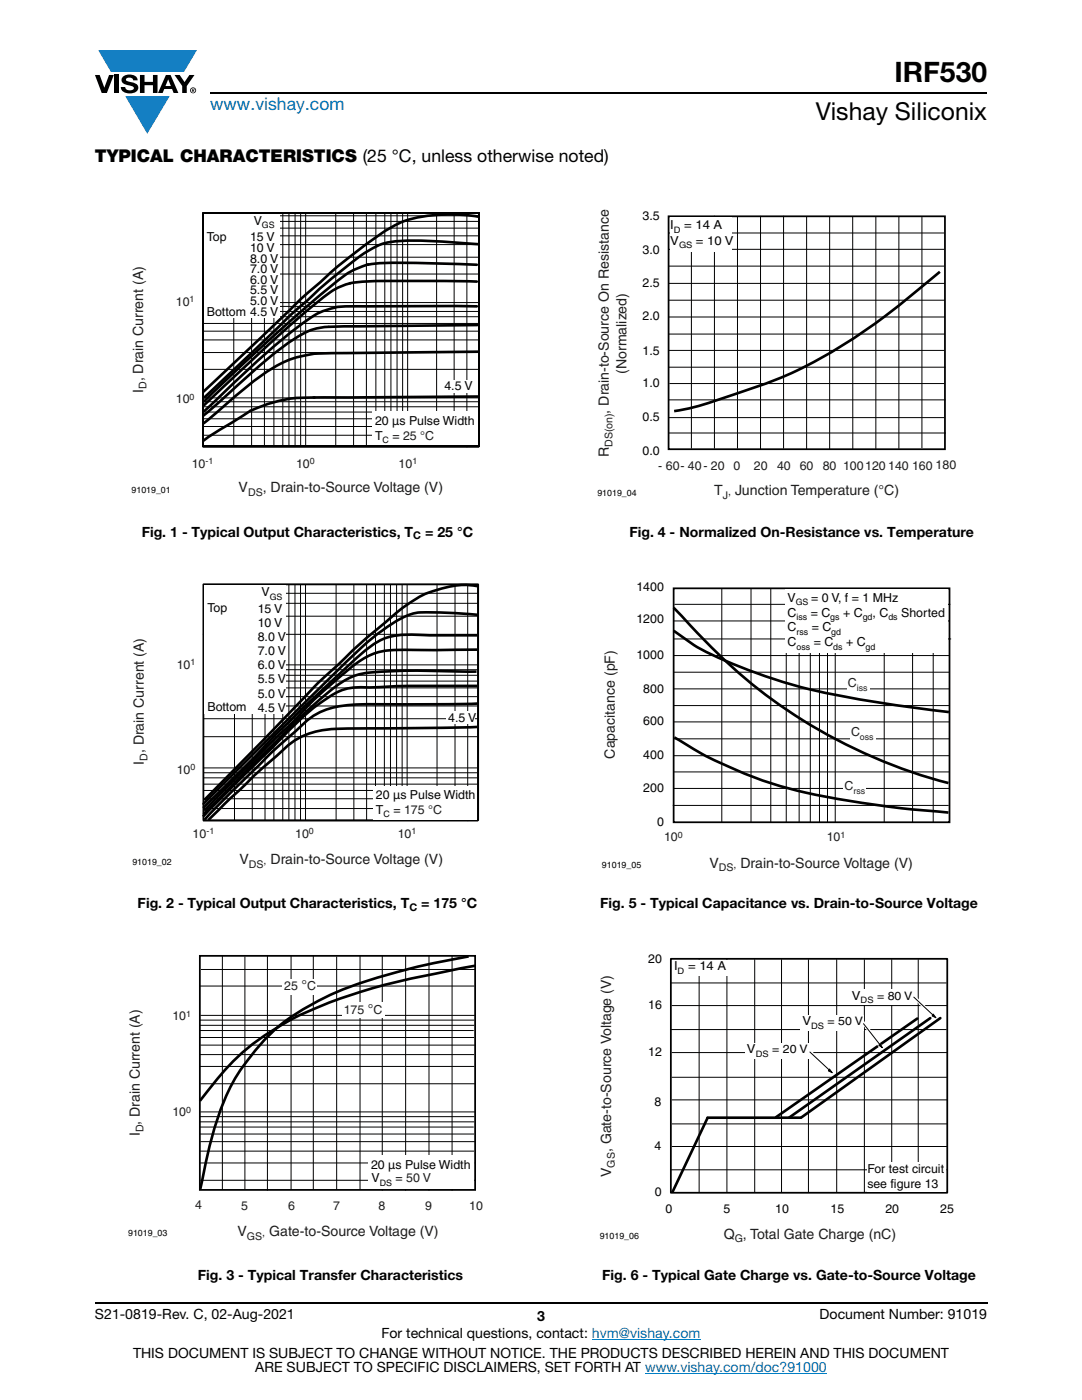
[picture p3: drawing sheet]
<svg xmlns="http://www.w3.org/2000/svg" width="216mm" height="279mm" viewBox="0 0 216 279" stroke-linecap="round" stroke-linejoin="round" font-family="sans-serif">
<g fill="#147fc3">
<path d="M19.6 10h19.7l-2.6 4.3h-1.1h-13.5z"/>
<path d="M25 19.2h8.9l-4.5 7.5z"/>
</g>
<g fill="#000">
<path d="M18.9 15h1l.9 2.5 1-2.5h.9l-1.4 3.6h-1zM22.9 15h.9v3.6h-.9zM24.6 15.3a2.1 2.1 0 0 1 2.8 .3l.1 .4h-.9a.79 .79 0 0 0-.7-.5 .79 .79 0 0 0-.8 .4l.3 .3 1 .2a1.08 1.08 0 0 1 1.2 1 1.08 1.08 0 0 1-1.1 1.2 1.73 1.73 0 0 1-2.4-1.2h.9a.96 .96 0 0 0 .8 .6 .96 .96 0 0 0 .9-.4 1.31 1.31 0 0 0-1.2-.6 1.03 1.03 0 0 1-1.1-.6 1.03 1.03 0 0 1 .2-1.1zM27.9 15h.9v1.3h1.7v-1.3h.9v3.6h-.9v-1.6h-1.7v1.6h-.9zM34.8 15h1.1l.9 1.4 1-1.4h1l-1.5 2.2v1.4h-.9v-1.4z"/>
<path d="M33.6 15.9l.5 1.3h-1.1zM33.1 15l-1.6 3.6h1l.3-.8h1.5l.3 .8h1l-1.6-3.6z"/>
<path d="M38.4 17.8h.2v.2h-.2zM38.3 17.7v.7h.1v-.3l.4 .3-.2-.3 .2-.2-.1-.2z"/>
<path d="M38.1 18a.46 .46 0 0 1 .9 0 .46 .46 0 0 1-.9 0zM37.9 18a.6 .6 0 0 0 1.2 0 .6 .6 0 0 0-1.2 0z"/>
</g>
<path d="M42 18.6h155M18.9 260h178.1" fill="none" stroke="#000" stroke-width=".36"/>
<path d="M118.1 267.3h21.7M128.7 274h36.3" fill="none" stroke="#007ec4" stroke-width=".2"/>
<g fill="none" stroke="#000" stroke-width=".2">
<path d="M40.5 42.5h55v46.7h-55zM40.5 43.1h55M40.5 44.2h55M40.5 45.5h55M40.5 47.1h55M40.5 48.8h55M40.7 54.7h54.9M40.7 51.3h54.9M46.6 42.6v46.6M50.2 42.6v46.6M52.8 42.6v46.6M54.7 42.6v46.6"/>
<path d="M56.4 42.6v46.6M57.7 42.6v46.6M58.9 42.6v46.6M60 42.6v46.6M61 42.6v46.6M67 42.6v46.6M70.6 42.6v46.6M73.1 42.6v46.6M75 42.6v46.6M76.8 42.6v46.6M78 42.6v46.6M79.2 42.6v46.6"/>
<path d="M80.3 42.6v46.6M81.3 42.6v46.6M87.1 42.4v46.6M90.6 42.6v46.6M93.2 42.7v46.6M40.5 79.4h55M40.5 60.4h55M40.5 61.2h55M40.5 62.2h55M40.5 63.2h55M40.5 64.6h55M40.5 66.1h55"/>
<path d="M40.5 67.8h55M40.7 73.7h54.9M40.7 70.4h54.9M40.5 80.2h55M40.5 81.2h55M40.5 82.2h55M40.5 83.6h55M40.5 85.1h55M40.5 86.9h55"/>
</g>
<g fill="none" stroke="#000" stroke-width=".53">
<path d="M69.9 56.5a12.4 12.4 0 0 0-5.2 2.7 412.9 412.9 0 0 0-24 21.7M73.4 52.8a83 83 0 0 1 13.9-.2l7.8 .2M73.5 52.8a17.4 17.4 0 0 0-7.3 4.2 419 419 0 0 0-25.4 23.1M95.1 56.2l-3.5-.1a300.8 300.8 0 0 0-20.2 .2l-1.6 .2M95.5 48.7l-2.4-.1a82.7 82.7 0 0 0-14.9-.3 16.3 16.3 0 0 0-7.2 3.4 126.4 126.4 0 0 0-11.1 9.5l-19.2 18.2M95.5 43.3a32 32 0 0 0-15.6 1.1 70.4 70.4 0 0 0-12.1 8.5l-7.9 6.9-19.3 18.4M62.8 79.3a26.5 26.5 0 0 0-13.6 3.2l-6.4 3.9-2.2 1.5M65.6 65.2a12 12 0 0 0-6.7 2.3 127.3 127.3 0 0 0-15.3 12.9l-3 2.6M66.9 61.4a14.9 14.9 0 0 0-7 3.5 248.7 248.7 0 0 0-19.1 17.1M95.1 61.1h-25.3l-3.1 .3M95.3 64.9l-29.7 .3M95.4 79.1l-32.8 .2"/>
<path d="M95.4 70.2l-25.5 .3a35.1 35.1 0 0 0-11.5 1.1 37 37 0 0 0-11 7.1l-6.7 5.8"/>
</g>
<path d="M40.5 42.5h55.1v46.6h-55.1z" fill="none" stroke="#000" stroke-width=".35"/>
<g fill="#fff">
<path d="M74.3 82.2h21v6.7h-21z"/>
<path d="M88.5 75.9h6v2.4h-6z"/>
<path d="M40.7 42.7h15v20.6h-15z"/>
</g>
<g fill="none" stroke="#000" stroke-width=".2">
<path d="M40.6 116.6h54.7v47.2h-54.7zM40.8 118.4h54.7M46.8 116.7v47.1M50.3 116.7v47.1M52.9 116.7v47.1M54.7 116.7v47.1M56.4 116.7v47.1M57.6 116.7v47.1M58.9 116.7v47.1M60 116.7v47.1M61 116.7v47.1M67.1 116.7v47.1"/>
<path d="M70.6 116.7v47.1M73.2 116.7v47.1M74.9 116.7v47.1M76.7 116.7v47.1M77.9 116.7v47.1M79.1 116.7v47.1M80.2 116.7v47.1M81.2 116.7v47.1M87.2 116.5v47.1M90.8 116.7v47.1M93.3 116.8v47.1M40.5 126.6h54.7"/>
<path d="M40.6 132.7h54.7M40.6 133.7h54.7M40.6 134.8h54.7M40.6 135.9h54.7M40.6 137.3h54.7M40.6 139h54.7M40.7 120.4h54.7M40.8 123h54.7M40.6 140.9h54.7M40.6 153.3h54.7M40.6 154.2h54.7M40.6 155.2h54.7"/>
<path d="M40.6 156.5h54.7M40.6 157.8h54.7M40.6 159.4h54.7M40.7 147h54.7M40.7 143.4h54.7M40.6 161.4h54.7"/>
</g>
<path d="M40.6 116.6h54.8v47.1h-54.8z" fill="none" stroke="#000" stroke-width=".35"/>
<path d="M95.3 117a15.2 15.2 0 0 0-8.3 .8 22.1 22.1 0 0 0-7.8 4.4 168.1 168.1 0 0 0-13 11.6l-3.4 3.2-8.4 8.8-13.7 13.9M76.4 125.7l-2.1 1.6a783.3 783.3 0 0 0-29.4 28.8l-4.3 4.3M95.1 134h-.4a192.6 192.6 0 0 0-19.8 .1 13.2 13.2 0 0 0-9.1 3.8 187.9 187.9 0 0 0-13.9 13.2l-11.3 11.4M95.2 129.7h-13.4a17.4 17.4 0 0 0-8.4 1.3 46.5 46.5 0 0 0-7.8 5.9l-3.1 2.9a119.9 119.9 0 0 1-8.6 8.6l-13.2 13.4M95.2 136.9h-1.7a338.7 338.7 0 0 0-20.7 .3 11.2 11.2 0 0 0-8.4 2.7 74.4 74.4 0 0 0-10.5 9.7l-13.4 13.4M95.2 126.8h-9a27.1 27.1 0 0 0-9 .4 22.4 22.4 0 0 0-7.3 5.3l-8.9 8.2-5.7 5.7-4.9 5.1-9.9 9.8M95.3 122.7l-5.4-.4a33.6 33.6 0 0 0-7.7 .2l-2.6 1.1-3.1 2M95.2 145.1l-24.6 .3a23 23 0 0 0-10.8 1.8 34.4 34.4 0 0 0-5.7 4.6l-3.6 3.2-8.9 8.7M95.3 140.4l-11.8 .2a172.2 172.2 0 0 0-14.9 .2 14 14 0 0 0-9.3 4.8 179.7 179.7 0 0 0-11.2 10.6l-7.2 7.3" fill="none" stroke="#000" stroke-width=".53"/>
<g fill="#fff">
<path d="M89.1 142h5.6v2.5h-5.6z"/>
<path d="M74.5 156.8h20.6v6.7h-20.6z"/>
<path d="M40.9 116.8h16.2v25.6h-16.2z"/>
</g>
<path d="M39.9 190.8h54.9v46.7h-54.9z" fill="none" stroke="#000" stroke-width=".35"/>
<g fill="none" stroke="#000" stroke-width=".2">
<path d="M39.9 196.8h54.7M40.1 193.5h54.8M44.4 190.8v46.7M48.9 190.9v46.5M53.4 190.8v46.8M58.1 190.6v46.9M62.5 190.6v46.9M67.2 190.9v46.5M71.8 190.7v46.7M76.3 190.8v46.8M80.9 190.8v46.8M85.6 190.8v46.8"/>
<path d="M90.2 190.8v46.8M39.8 205.7h54.7M39.8 210.5h54.8M39.8 207.1h54.8M39.9 212.8h54.7M39.9 204.6h54.7M39.9 203.6h54.7M40 202.6h54.7M40 216.3h54.7M40 208.6h54.7M39.8 224.9h54.7M39.8 229.7h54.8"/>
<path d="M39.8 226.3h54.8M39.9 232.1h54.7M39.9 223.9h54.7M39.9 222.9h54.7M40 221.9h54.7M40 235.6h54.7M40 227.8h54.7"/>
</g>
<path d="M93.5 190.9a123.9 123.9 0 0 0-27.5 7.6 39.3 39.3 0 0 0-14.5 10.5 38.6 38.6 0 0 0-8.7 16.1l-1.4 5.2-1.4 7M94.8 192.7l-4.3 .9a158.6 158.6 0 0 0-19.3 4.6 63.8 63.8 0 0 0-22.4 11.5 65.9 65.9 0 0 0-8.9 10" fill="none" stroke="#000" stroke-width=".53"/>
<g fill="#fff">
<path d="M73.5 230.6h21v6.7h-21z"/>
<path d="M56.4 195.3h6.9v3.2h-6.9z"/>
<path d="M68.3 200h8.5v3h-8.5z"/>
</g>
<g fill="none" stroke="#000" stroke-width=".2">
<path d="M133.5 53.1h54.9M133.5 56.6h55.1M133.5 59.9h55.1M133.5 49.8h54.9M133.5 46.5h54.9M138 43.2v46.3M142.6 43.1v46.4M147.2 43.2v46.3M151.8 43.1v46.7M156.4 43.1v46.4M161 43.2v46.5M165.5 43.2v46.5"/>
<path d="M170.1 43.1l.1 46.7M174.8 43.2v46.4M179.4 43.3v46.3M184 43.3v46.1M133.5 63.3h55.1M133.5 66.7h55.1M133.5 79.8h55.2M133.5 69.9h55M133.6 76.5h54.8M188.7 73.3h-55.2M133.5 83.3h54.9M133.5 86.4h55.2"/>
</g>
<path d="M133.4 43.2h55.2v46.5h-55.2z" fill="none" stroke="#000" stroke-width=".35"/>
<path d="M187.5 54.2a146 146 0 0 1-24.6 17.8 100.2 100.2 0 0 1-19.2 7.6 45.2 45.2 0 0 1-9.2 2.4" fill="none" stroke="#000" stroke-width=".53"/>
<path d="M133.8 43.4h12.3v6.9h-12.3z" fill="#fff"/>
<path d="M134.4 117.4h55.1v46.7h-55.1z" fill="none" stroke="#000" stroke-width=".35"/>
<g fill="none" stroke="#000" stroke-width=".2">
<path d="M144 117.4v46.7M149.9 117.4v46.7M153.8 117.4v46.7M156.9 117.4v46.7M159.5 117.4v46.7M161.7 117.4v46.7M163.5 117.4v46.7M165.1 117.4v46.7M166.7 117.4v46.7M176.4 117.4v46.7M182.1 117.4v46.7M186.2 117.4v46.7"/>
<path d="M134.4 127.5h55.4M134.4 123.9h55.1M134.4 130.8h55.1M134.4 134.2h55.1M134.4 137.5h55.1M134.6 120.6h55M134.4 140.8h55.1M134.4 144.1h55.1M134.4 147.5h55.1M134.4 150.8h55.1M134.4 154.1h55.1M134.4 157.4h55.1"/>
<path d="M134.3 160.7h55"/>
</g>
<path d="M134.4 121.3a138.1 138.1 0 0 0 20.1 18.6 105.6 105.6 0 0 0 34.8 16.4M134.4 125.9l1.1 .7a35.1 35.1 0 0 0 9.8 5.5 113.1 113.1 0 0 0 29.8 8.1l14.2 1.9M134.5 147.2a85.3 85.3 0 0 0 35 12.6 199.8 199.8 0 0 0 19.8 2.4" fill="none" stroke="#000" stroke-width=".53"/>
<g fill="#fff">
<path d="M168.9 134.7h4.6v3.5h-4.6z"/>
<path d="M168.3 155.3h4.6v3.5h-4.6z"/>
<path d="M169.6 144.5h5.1v3.5h-5.1z"/>
<path d="M156.8 117.6h32.4v12.7h-32.4z"/>
</g>
<g fill="none" stroke="#000" stroke-width=".2">
<path d="M133.9 196.2h54.9M139.5 191.5v46.4M145 191.5v46.3M150.6 191.5v46.4M155.9 191.5v46.4M161.3 191.5v46.4M167 191.5v46.4M172.5 191.5v46.4M177.9 191.5v46.4M183.2 191.5v46.4M133.9 205.5h54.9M134.1 200.7h54.9"/>
<path d="M134.1 210.1h54.9M134.1 215h54.9M134.1 219.5h54.9M133.9 233.5h54.9M134.1 224.3h54.9M134.1 228.8h54.9"/>
</g>
<path d="M133.9 191.4h55.1v46.6h-55.1z" fill="none" stroke="#000" stroke-width=".35"/>
<path d="M183 203.3l-28.2 19.7M185.6 203.2l-28.2 19.9M187.6 203.2l-27.7 19.8M159.7 223.1h-18.5l-7 14.7" fill="none" stroke="#000" stroke-width=".53"/>
<g fill="#fff">
<path d="M134.2 191.6h11v3.1h-11z"/>
<path d="M148.6 208.2h13v3.2h-13z"/>
</g>
<path d="M161.1 209.8l.5-.4 4.6 4.5-.3 .7z" fill="#fff"/>
<path d="M165.5 213.3l.6 .8-.8-.4z" fill="#000"/>
<path d="M161.6 210l3.8 3.5M165.5 213.3l.6 .8-.8-.4z" fill="none" stroke="#000" stroke-width=".2"/>
<g fill="#fff">
<path d="M159.7 202.6h12.7v3.2h-12.7z"/>
<path d="M173 231.9h15.8v5.8h-15.8z"/>
</g>
<path d="M171.8 204l.6-.3 3.8 5.2-.4 .7z" fill="#fff"/>
<path d="M175.6 208.3l.5 .8-.7-.5z" fill="#000"/>
<path d="M172.3 204.3l3.2 4.1M175.6 208.3l.5 .8-.7-.5z" fill="none" stroke="#000" stroke-width=".2"/>
<path d="M169.5 197.3h12.9v3.2h-12.9z" fill="#fff"/>
<path d="M181.8 198.8l.5-.4 4.6 4.6-.3 .6z" fill="#fff"/>
<path d="M186.2 202.4l.6 .7-.8-.3z" fill="#000"/>
<path d="M182.3 199l3.8 3.6M186.2 202.4l.6 .7-.8-.3z" fill="none" stroke="#000" stroke-width=".2"/>
<text font-size="5.6" x="178.5" y="16.4">IRF530</text>
<text font-size="4.9" x="162.8" y="24">Vishay Siliconix</text>
<text font-size="3.5" fill="#007ec4" x="42" y="21.9">www.vishay.com</text>
<text font-size="3.5" x="18.9" y="32.3">TYPICAL CHARACTERISTICS (25 °C, unless otherwise noted)</text>
<g font-size="2.8" fill="#211e1e">
<text x="125" y="74.7" transform="rotate(-90 125 74.7)">(Normalized)</text>
<text x="28.5" y="78.4" transform="rotate(-90 28.5 78.4)">I , Drain Current (A)</text>
<text x="121.5" y="82.5" transform="rotate(-90 121.5 82.5)">, Drain-to-Source On Resistance</text>
<text x="121.5" y="91.3" transform="rotate(-90 121.5 91.3)">R</text>
<text x="47.6" y="98.3">V</text>
<text x="52.4" y="98.3">, Drain-to-Source Voltage (V)</text>
<text x="142.5" y="98.9">T</text>
<text x="146.7" y="98.9">Junction Temperature (°C)</text>
<text x="28.7" y="152.6" transform="rotate(-90 28.7 152.6)">I , Drain Current (A)</text>
<text x="122.7" y="151.4" transform="rotate(-90 122.7 151.4)">Capacitance (pF)</text>
<text x="47.8" y="172.5">V</text>
<text x="54" y="172.5">Drain-to-Source Voltage (V)</text>
<text x="141.5" y="173.2">V</text>
<text x="147.7" y="173.2">Drain-to-Source Voltage (V)</text>
<text x="60.1" y="197.7">°</text>
<text x="73.4" y="202.3">°</text>
<text x="27.9" y="226.8" transform="rotate(-90 27.9 226.8)">I , Drain Current (A)</text>
<text x="122" y="230" transform="rotate(-90 122 230)">, Gate-to-Source Voltage (V)</text>
<text x="122" y="234.9" transform="rotate(-90 122 234.9)">V</text>
<text x="47.4" y="246.7">V</text>
<text x="53.7" y="246.7">Gate-to-Source Voltage (V)</text>
<text x="144.4" y="247.2">Q , Total Gate Charge (nC)</text>
</g>
<g font-size="2.8">
<text x="28.3" y="107.1">Fig. 1 - Typical Output Characteristics, T</text>
<text x="84.8" y="107.1">= 25 °C</text>
<text x="125.6" y="107.1">Fig. 4 - Normalized On-Resistance vs. Temperature</text>
<text x="27.5" y="181.3">Fig. 2 - Typical Output Characteristics, T</text>
<text x="84" y="181.3">= 175 °C</text>
<text x="119.8" y="181.3">Fig. 5 - Typical Capacitance vs. Drain-to-Source Voltage</text>
<text x="39.5" y="255.5">Fig. 3 - Typical Transfer Characteristics</text>
<text x="120.2" y="255.5">Fig. 6 - Typical Gate Charge vs. Gate-to-Source Voltage</text>
<text x="18.9" y="263.3">S21-0819-Rev. C, 02-Aug-2021</text>
<text x="107.2" y="263.6">3</text>
<text x="163.6" y="263.3">Document Number: 91019</text>
<text x="76.1" y="267.1">For technical questions, contact: hvm@vishay.com</text>
<text x="26.5" y="271">THIS DOCUMENT IS SUBJECT TO CHANGE WITHOUT NOTICE. THE PRODUCTS DESCRIBED HEREIN AND THIS DOCUMENT</text>
<text x="50.9" y="273.8">ARE SUBJECT TO SPECIFIC DISCLAIMERS, SET FORTH AT www.vishay.com/doc?91000</text>
</g>
<g font-size="2.5" fill="#050504">
<text x="41.3" y="48">Top</text>
<text x="50.6" y="44.8">V</text>
<text x="128.2" y="43.8">3.5</text>
<text x="133.7" y="45.7">I</text>
<text x="136.5" y="45.7">= 14 A</text>
<text x="49.9" y="48.2">15 V</text>
<text x="49.9" y="50.3">10 V</text>
<text x="49.9" y="52.4">8.0 V</text>
<text x="128.2" y="50.7">3.0</text>
<text x="133.7" y="48.9">V</text>
<text x="138.9" y="48.9">= 10 V</text>
<text x="49.9" y="54.5">7.0 V</text>
<text x="49.9" y="56.6">6.0 V</text>
<text x="49.9" y="58.8">5.5 V</text>
<text x="128.2" y="57.2">2.5</text>
<text x="41.3" y="63.1">Bottom 4.5 V</text>
<text x="49.9" y="60.9">5.0 V</text>
<text x="128.2" y="63.9">2.0</text>
<text x="128.2" y="70.8">1.5</text>
<text x="88.7" y="77.9">4.5 V</text>
<text x="128.2" y="77.3">1.0</text>
<text x="74.8" y="84.8">20 µs Pulse Width</text>
<text x="74.8" y="87.8">T</text>
<text x="78.3" y="87.8">=</text>
<text x="128.2" y="84">0.5</text>
<text x="128.2" y="90.9">0.0</text>
<text x="52.2" y="118.9">V</text>
<text x="127" y="117.9">1400</text>
<text x="41.4" y="122.1">Top</text>
<text x="51.4" y="122.3">15 V</text>
<text x="51.4" y="125.1">10 V</text>
<text x="127" y="124.4">1200</text>
<text x="157.1" y="120.1">V</text>
<text x="157.1" y="123">C</text>
<text x="161.8" y="123">= C</text>
<text x="161.8" y="120.1">= 0 V, f = 1 MHz</text>
<text x="168.2" y="123">+ C</text>
<text x="174.1" y="123">, C</text>
<text x="179.8" y="123">Shorted</text>
<text x="51.4" y="127.9">8.0 V</text>
<text x="51.4" y="130.8">7.0 V</text>
<text x="127" y="131.5">1000</text>
<text x="157.1" y="129">C</text>
<text x="157.1" y="126">C</text>
<text x="162" y="126">= C</text>
<text x="162.4" y="129">= C</text>
<text x="168.8" y="129">+ C</text>
<text x="51.4" y="133.6">6.0 V</text>
<text x="51.4" y="136.4">5.5 V</text>
<text x="41.4" y="141.9">Bottom</text>
<text x="51.4" y="139.2">5.0 V</text>
<text x="51.4" y="142">4.5 V</text>
<text x="128.4" y="138.4">800</text>
<text x="89.4" y="144.2">4.5 V</text>
<text x="128.4" y="144.7">600</text>
<text x="128.4" y="151.4">400</text>
<text x="75" y="159.5">20 µs Pulse Width</text>
<text x="128.4" y="158.1">200</text>
<text x="75" y="162.4">T</text>
<text x="78.5" y="162.4">=</text>
<text x="131.1" y="164.8">0</text>
<text x="129.4" y="192.2">20</text>
<text x="134.5" y="193.6">I</text>
<text x="137.3" y="193.6">= 14 A</text>
<text x="129.4" y="201.3">16</text>
<text x="170" y="199.5">V</text>
<text x="160.1" y="204.6">V</text>
<text x="129.4" y="210.8">12</text>
<text x="149" y="210.2">V</text>
<text x="130.6" y="220.7">8</text>
<text x="74" y="233.2">20 µs Pulse Width</text>
<text x="130.6" y="229.6">4</text>
<text x="74.1" y="236">V</text>
<text x="78.9" y="236">=</text>
<text x="130.7" y="238.8">0</text>
<text x="173.1" y="234.1">For test circuit</text>
<text x="173.1" y="237.1">see figure 13</text>
<text x="132.8" y="242.1">0</text>
<text x="144.3" y="242.2">5</text>
<text x="154.7" y="242.1">10</text>
<text x="165.7" y="242.2">15</text>
<text x="176.7" y="242.2">20</text>
<text x="187.6" y="242.1">25</text>
</g>
<g font-size="2.5" fill="#211e1e">
<text x="35.1" y="61">10</text>
<text x="35.1" y="80.5">10</text>
<text x="80.4" y="87.8">25 °C</text>
<text x="38.3" y="93.3">10</text>
<text x="59.1" y="93.3">10</text>
<text x="79.5" y="93.3">10</text>
<text x="131.4" y="93.7">- 60- 40- 20</text>
<text x="146.4" y="93.7">0</text>
<text x="150.4" y="93.7">20</text>
<text x="155.1" y="93.7">40</text>
<text x="159.6" y="93.7">60</text>
<text x="164.2" y="93.7">80 100120 140 160</text>
<text x="186.7" y="93.6">180</text>
<text x="35.3" y="133.5">10</text>
<text x="169.2" y="137.2">C</text>
<text x="169.8" y="146.9">C</text>
<text x="35.3" y="154.4">10</text>
<text x="168.5" y="157.7">C</text>
<text x="38.4" y="167.2">10</text>
<text x="58.9" y="167.2">10</text>
<text x="79.4" y="167.2">10</text>
<text x="80.6" y="162.4">175 °C</text>
<text x="132.5" y="167.8">10</text>
<text x="165" y="167.8">10</text>
<text x="56.7" y="197.7">25</text>
<text x="61.3" y="197.7">C</text>
<text x="34.4" y="203.6">10</text>
<text x="68.6" y="202.3">175</text>
<text x="74.5" y="202.3">C</text>
<text x="34.4" y="222.8">10</text>
<text x="81" y="236">50 V</text>
<text x="39" y="241.2">4</text>
<text x="48.1" y="241.4">5</text>
<text x="57.5" y="241.4">6</text>
<text x="66.5" y="241.4">7</text>
<text x="75.5" y="241.4">8</text>
<text x="84.8" y="241.4">9</text>
<text x="93.6" y="241.4">10</text>
</g>
<g font-size="2.3" fill="#050504">
<text x="175" y="199.5">= 80 V</text>
<text x="165.1" y="204.6">= 50 V</text>
<text x="154.1" y="210.2">= 20 V</text>
</g>
<g font-size="2.1" fill="#211e1e">
<text x="29.3" y="77.7" transform="rotate(-90 29.3 77.7)">D</text>
<text x="122.2" y="89.2" transform="rotate(-90 122.2 89.2)">DS(on)</text>
<text x="49.5" y="99">DS</text>
<text x="144.3" y="99.6">J</text>
<text x="145.3" y="98.9">,</text>
<text x="29.4" y="151.8" transform="rotate(-90 29.4 151.8)">D</text>
<text x="49.7" y="173.2">DS</text>
<text x="52.6" y="172.5">,</text>
<text x="143.4" y="173.9">DS</text>
<text x="146.4" y="173.2">,</text>
<text x="28.6" y="226" transform="rotate(-90 28.6 226)">D</text>
<text x="122.7" y="233" transform="rotate(-90 122.7 233)">GS</text>
<text x="49.3" y="247.4">GS</text>
<text x="52.3" y="246.7">,</text>
<text x="146.6" y="247.9">G</text>
</g>
<g font-size="2.1">
<text x="82.5" y="107.6">C</text>
<text x="81.7" y="181.8">C</text>
</g>
<g font-size="1.8" fill="#050504">
<text x="52.3" y="45.5">GS</text>
<text x="134.5" y="46.4">D</text>
<text x="135.5" y="49.6">GS</text>
<text x="76.3" y="88.5">C</text>
<text x="53.8" y="119.6">GS</text>
<text x="158.8" y="120.8">GS</text>
<text x="158.9" y="123.7">iss</text>
<text x="165.7" y="123.7">gs</text>
<text x="172.1" y="123.7">gd</text>
<text x="177.3" y="123.7">ds</text>
<text x="158.9" y="126.7">rss</text>
<text x="158.9" y="129.7">oss</text>
<text x="165.9" y="126.7">gd</text>
<text x="166.3" y="129.7">ds</text>
<text x="172.7" y="129.7">gd</text>
<text x="76.5" y="163.1">C</text>
<text x="135.2" y="194.3">D</text>
<text x="171.7" y="200.2">DS</text>
<text x="161.8" y="205.3">DS</text>
<text x="150.8" y="210.9">DS</text>
<text x="75.8" y="236.7">DS</text>
</g>
<g font-size="1.8" fill="#211e1e">
<text x="37.8" y="60.3">1</text>
<text x="37.8" y="79.8">0</text>
<text x="41" y="92.6">-1</text>
<text x="61.8" y="92.6">0</text>
<text x="82.3" y="92.6">1</text>
<text x="38" y="132.7">1</text>
<text x="170.9" y="137.9">iss</text>
<text x="171.6" y="147.6">oss</text>
<text x="38" y="153.7">0</text>
<text x="170.3" y="158.4">rss</text>
<text x="41.2" y="166.5">-1</text>
<text x="61.6" y="166.5">0</text>
<text x="82.1" y="166.5">1</text>
<text x="135.2" y="167.1">0</text>
<text x="167.7" y="167.1">1</text>
<text x="37.2" y="202.9">1</text>
<text x="37.2" y="222.1">0</text>
</g>
<g font-size="1.8">
<text x="26.2" y="98.4">91019_01</text>
<text x="119.2" y="99">91019_04</text>
<text x="26.4" y="172.7">91019_02</text>
<text x="120.1" y="173.3">91019_05</text>
<text x="25.6" y="246.7">91019_03</text>
<text x="119.7" y="247.3">91019_06</text>
</g>
</svg>
